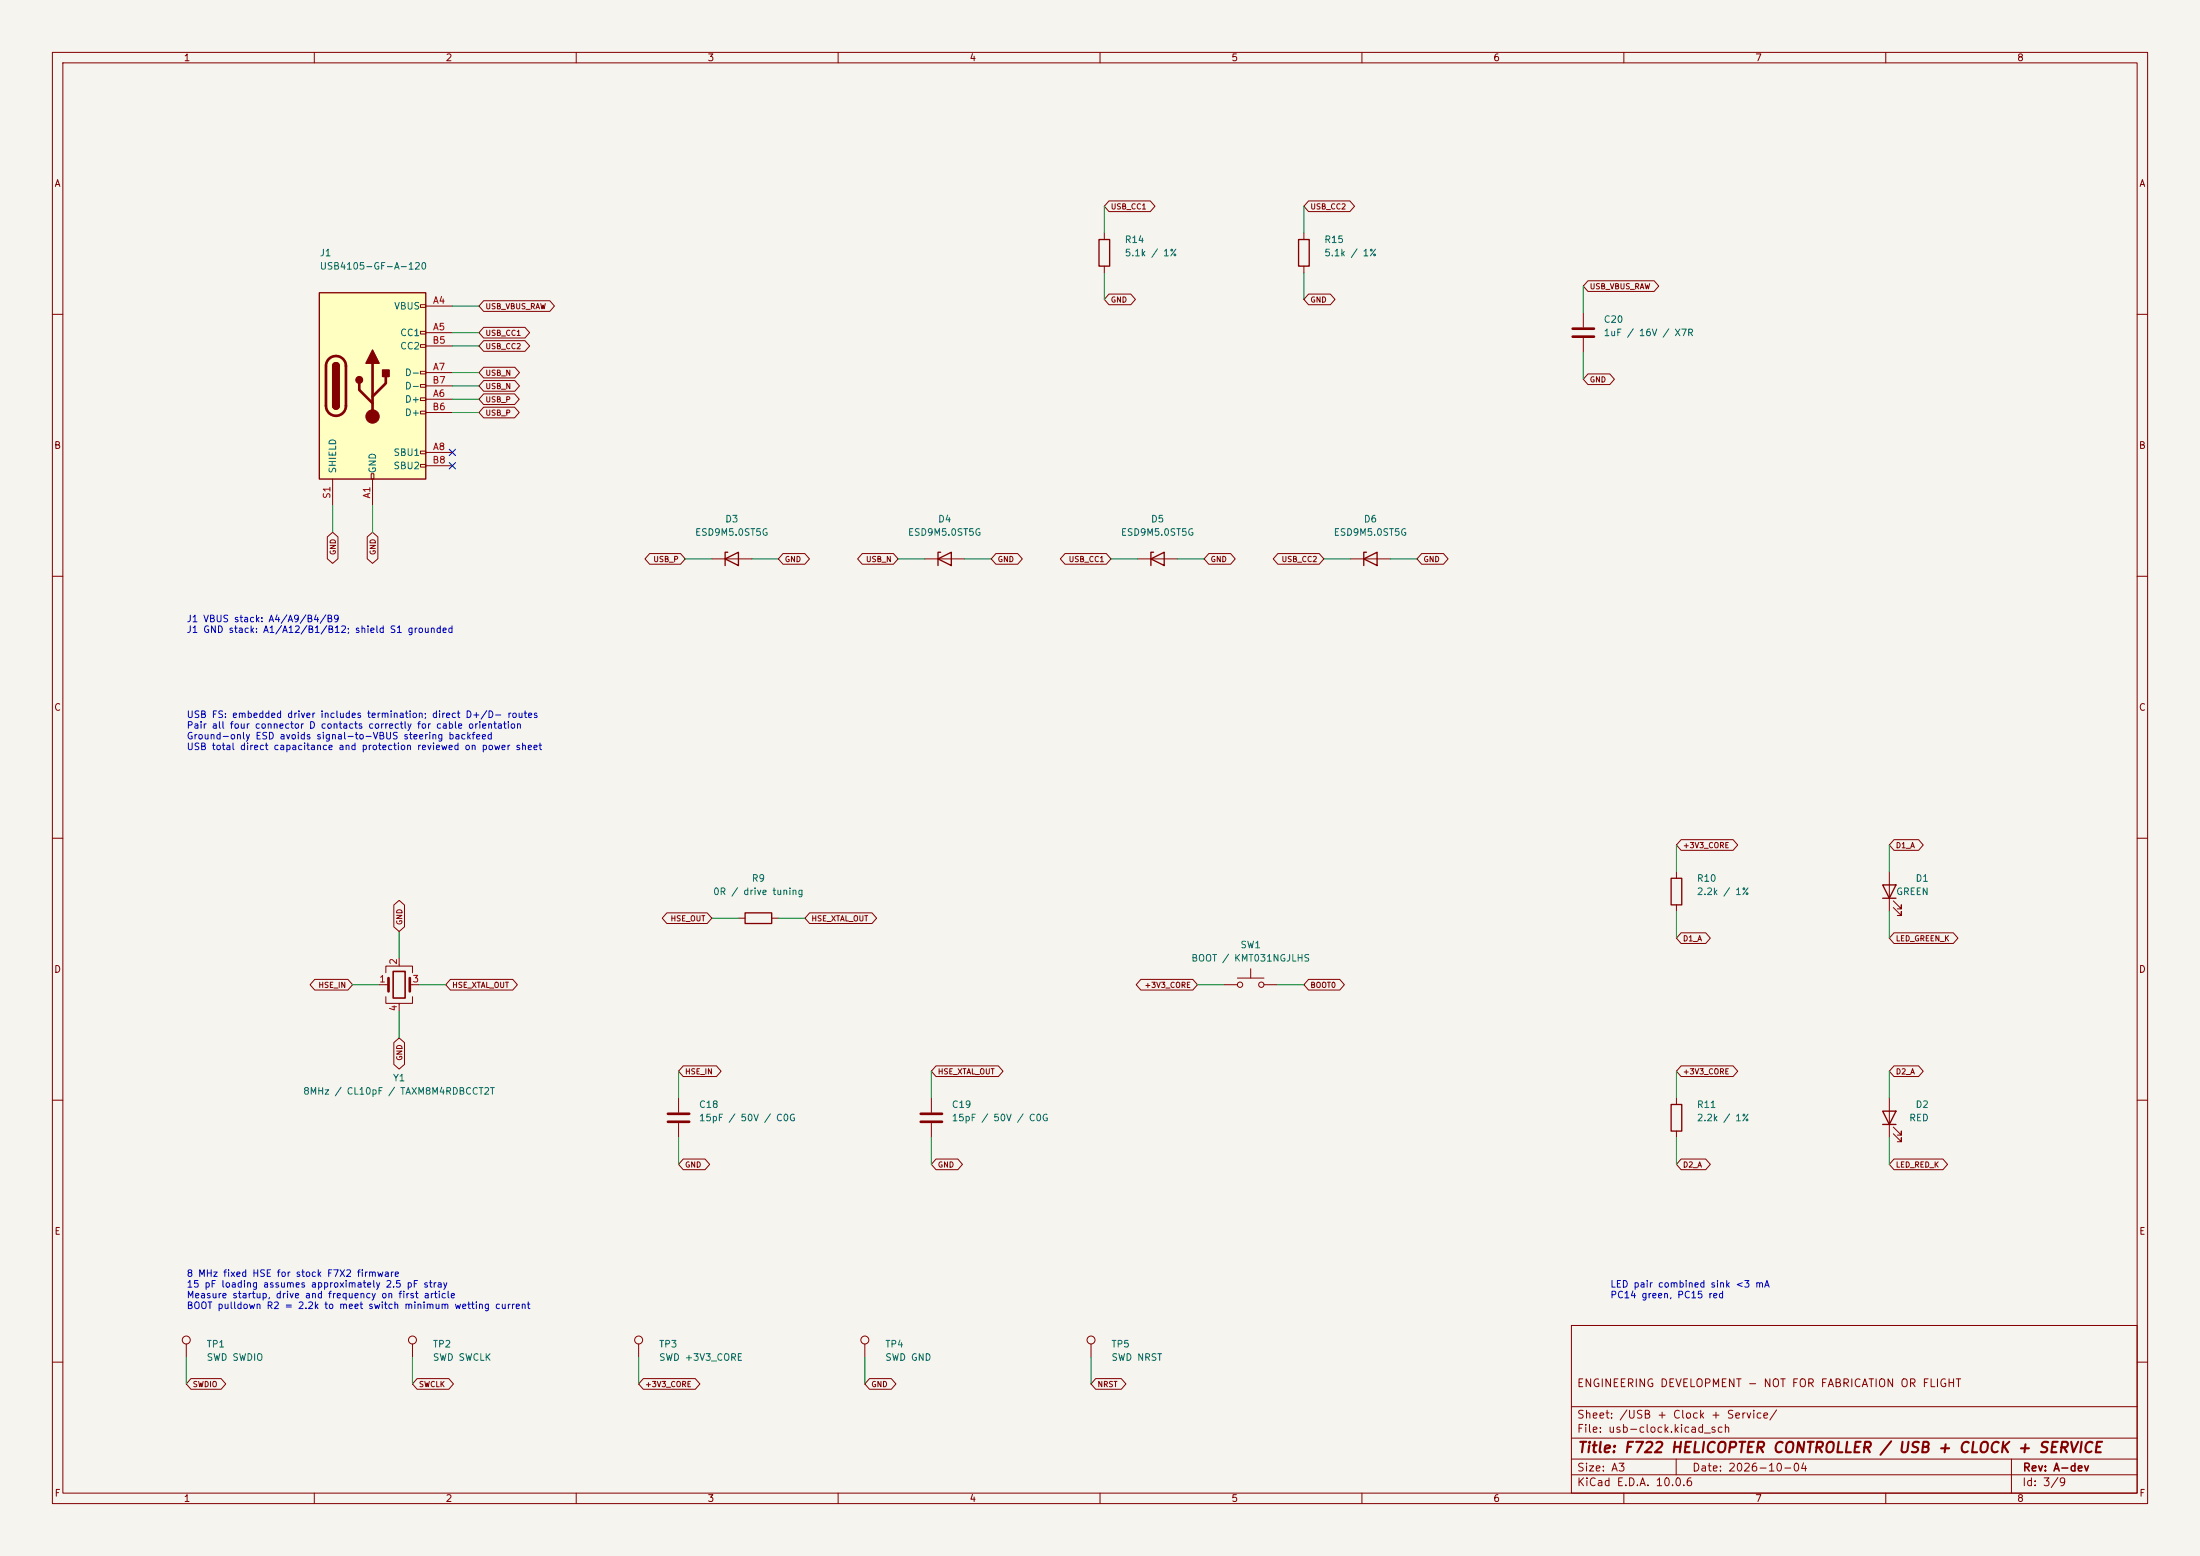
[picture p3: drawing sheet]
<svg xmlns="http://www.w3.org/2000/svg" width="420mm" height="297mm" viewBox="0 0 420 297" stroke-linecap="round" stroke-linejoin="round" font-family="sans-serif">
<path d="M0 0h420v297h-420z" fill="#f5f4ef" stroke="#f5f4ef" stroke-width=".19"/>
<g fill="none" stroke="#840000" stroke-width=".19">
<path d="M10 10h400v277h-400zM12 12h396v273h-396zM60 10v2M110 10v2M160 10v2M210 10v2M260 10v2M310 10v2M360 10v2M210.8 44.5v1.2M210.8 50.8v1.3M248.9 44.5v1.2"/>
<path d="M248.9 50.8v1.3M302.3 59.7v2.8M10 60h2M302.3 64.5v2.8M408 60h2M10 110h2M135.9 106.7h7.6M176.5 106.7h7.6M217.2 106.7h7.6M257.8 106.7h7.6M408 110h2M10 160h2"/>
<path d="M408 160h2M141 175.3h1.2M147.3 175.3h1.3M360.7 166.4v7.6M361.4 173.2l1.6 1.6v-.8v.8h-.8M361.4 172l1.6 1.5v-.8v.8h-.8M72.4 188h1.8M73.7 185.7v-1.3h5v1.3M73.7 190.2v1.3h5v-1.3M76.2 182.9v1.5M76.2 191.5v1.5M78.2 188h1.8"/>
<path d="M233.7 188h2.5M236.2 186.7h5.1M238.8 184.9v1.8M241.3 188h2.5M10 210h2M129.5 209.6v2.7M129.5 214.4v2.8M177.8 209.6v2.7M177.8 214.4v2.8M360.7 209.6v7.6M361.4 216.4l1.6 1.5v-.7v.7h-.8M361.4 215.1l1.6 1.6v-.8v.8h-.8"/>
<path d="M408 210h2M35.6 256.5v2.6M78.7 256.5v2.6M121.9 256.5v2.6M165.1 256.5v2.6M208.3 256.5v2.6M300 253h108v32h-108zM10 260h2M300 278.5h108M300 274.5h108M300 268.5h108M320 278.5v3"/>
<path d="M384 278.5v6.5M408 260h2M60 285v2M110 285v2M160 285v2M210 285v2M260 285v2M300 281.5h108M310 285v2M360 285v2"/>
<circle cx="236.7" cy="188" r=".51"/>
<circle cx="240.8" cy="188" r=".51"/>
<circle cx="35.6" cy="255.8" r=".76"/>
<circle cx="78.7" cy="255.8" r=".76"/>
<circle cx="121.9" cy="255.8" r=".76"/>
<circle cx="165.1" cy="255.8" r=".76"/>
<circle cx="208.3" cy="255.8" r=".76"/>
</g>
<path d="M300.2 62.7h4.1M300.2 64.3h4.1M74.2 186.7v2.5M78.2 186.7v2.5M127.5 212.6h4.1M127.5 214.1h4.1M175.8 212.6h4M175.8 214.1h4" fill="none" stroke="#840000" stroke-width=".51"/>
<g fill="none" stroke="#840000" stroke-width=".25">
<path d="M209.8 45.7h2v5.1h-2zM247.9 45.7h2v5.1h-2zM138.4 106.7l2.6-1.3v2.6zM138.9 105.4h-.5v2.6M179.1 106.7l2.5-1.3v2.6zM179.6 105.4h-.5v2.6M219.7 106.7l2.5-1.3v2.6zM220.2 105.4h-.5v2.6M260.3 106.7l2.6-1.3v2.6zM260.9 105.4h-.6v2.6M142.2 174.2h5.1v2.1h-5.1zM359.4 168.9h2.5l-1.2 2.6z"/>
<path d="M359.4 171.5h2.5M359.4 212.1h2.5l-1.2 2.5zM359.4 214.6h2.5"/>
</g>
<path d="M75.1 185.4h2.2v5.1h-2.2z" fill="none" stroke="#840000" stroke-width=".3"/>
<path d="M61 55.9h20.3v35.5h-20.3z" fill="#ffffc2"/>
<g fill="none" stroke="#840000" stroke-width=".19">
<path d="M211.7 38.4h7.9l.9 1-.9 1h-7.9l-.9-1zM249.8 38.4h7.9l.9 1-.9 1h-7.9l-.9-1zM80.3 58.2h1v.5h-1zM81.3 58.4h5.1M92.3 57.4h12.7l.8 1-.8 1h-12.7l-.9-1zM211.7 56.1h4.2l.9 1.1-.9 1h-4.2l-.9-1zM249.8 56.1h4.2l.9 1.1-.9 1h-4.2l-.9-1zM303.1 53.6h12.7l.9 1-.9 1h-12.7l-.8-1zM80.3 63.2h1v.6h-1zM80.3 65.8h1v.5h-1zM80.3 70.9h1v.5h-1zM80.3 73.4h1v.5h-1z"/>
<path d="M80.3 75.9h1v.6h-1zM80.3 78.5h1v.5h-1zM81.3 63.5h5.1M81.3 76.2h5.1M81.3 71.1h5.1M81.3 66h5.1M81.3 78.7h5.1M81.3 73.7h5.1M92.3 62.5h7.9l.9 1-.9 1h-7.9l-.9-1zM92.3 65h7.9l.9 1-.9 1.1h-7.9l-.9-1.1zM92.3 70.1h6l.9 1-.9 1h-6l-.9-1zM92.3 72.6h6l.9 1.1-.9 1h-6l-.9-1z"/>
<path d="M92.3 75.2h5.9l.9 1-.9 1h-5.9l-.9-1zM92.3 77.7h5.9l.9 1-.9 1.1h-5.9l-.9-1.1zM303.1 71.4h4.2l.9 1-.9 1h-4.2l-.8-1zM63.5 91.4v5.1M70.9 90.4h.5v1h-.5zM71.1 91.4v5.1M80.3 86.1h1v.5h-1zM80.3 88.6h1v.6h-1zM81.3 86.4h5.1M81.3 88.9h5.1M62.5 102.5l1-.9 1 .9v4.2l-1 .8-1-.8zM70.1 102.5l1-.9 1 .9v4.2l-1 .8-1-.8z"/>
<path d="M124 105.7h5.9l.9 1-.9 1h-5.9l-.9-1zM149.5 105.7h4.1l.9 1-.9 1h-4.1l-.9-1zM164.6 105.7h6l.8 1-.8 1h-6l-.9-1zM190.1 105.7h4.2l.9 1-.9 1h-4.2l-.9-1zM203.3 105.7h7.9l.9 1-.9 1h-7.9l-.9-1zM230.8 105.7h4.1l.9 1-.9 1h-4.1l-.9-1zM244 105.7h7.8l.9 1-.9 1h-7.8l-.9-1zM271.4 105.7h4.2l.9 1-.9 1h-4.2l-.9-1zM75.2 172.7l1-.8 1 .8v4.2l-1 .9-1-.9zM127.3 174.2h7.7l.9 1.1-.9 1h-7.7l-.9-1zM154.6 174.2h11.9l.9 1.1-.9 1h-11.9l-.9-1zM320 166.4v1.2"/>
<path d="M320 172.7v1.3M320.9 160.3h9.9l.9 1-.9 1h-9.9l-.9-1zM320.9 178.1h4.7l.9 1-.9 1h-4.7l-.9-1zM361.6 178.1h11.3l.9 1-.9 1h-11.3l-.9-1zM361.6 160.3h4.7l.9 1-.9 1h-4.7l-.9-1zM60.1 186.9h6.3l.9 1.1-.9 1h-6.3l-.9-1zM75.2 199l1-.9 1 .9v4.2l-1 .9-1-.9zM86 186.9h11.9l.9 1.1-.9 1h-11.9l-.9-1zM217.8 186.9h9.9l.9 1.1-.9 1h-9.9l-.9-1zM249.8 186.9h6l.9 1.1-.9 1h-6l-.9-1zM130.4 203.5h6.4l.9 1-.9 1h-6.4l-.9-1zM178.7 203.5h11.9l.9 1-.9 1h-11.9l-.9-1z"/>
<path d="M320 209.6v1.2M320 215.9v1.3M320.9 203.5h9.9l.9 1-.9 1h-9.9l-.9-1zM361.6 203.5h4.7l.9 1-.9 1h-4.7l-.9-1zM130.4 221.2h4.2l.9 1-.9 1.1h-4.2l-.9-1.1zM178.7 221.2h4.2l.8 1-.8 1.1h-4.2l-.9-1.1zM320.9 221.2h4.7l.9 1-.9 1.1h-4.7l-.9-1.1zM361.6 221.2h9.3l.9 1-.9 1.1h-9.3l-.9-1.1zM36.4 263.1h5.8l.9 1.1-.9 1h-5.8l-.8-1zM79.6 263.1h6.1l.9 1.1-.9 1h-6.1l-.9-1zM122.8 263.1h9.9l.9 1.1-.9 1h-9.9l-.9-1zM166 263.1h4.2l.8 1.1-.8 1h-4.2l-.9-1z"/>
<path d="M209.2 263.1h4.9l.8 1.1-.8 1h-4.9l-.9-1z"/>
</g>
<path d="M61 55.9h20.3v35.5h-20.3zM63.5 69.9a.64 .64 0 0 1 .6-.7 .64 .64 0 0 1 .7 .7M63.5 77.5a.64 .64 0 0 0 .6 .6 .64 .64 0 0 0 .7-.6M319 167.6h2.1v5.1h-2.1zM319 210.8h2.1v5.1h-2.1z" fill="none" stroke="#840000" stroke-width=".25"/>
<path d="M62.8 68.5a1.9 1.9 0 0 1 2.1-.4 1.9 1.9 0 0 1 1.1 1.8v7.6a1.91 1.91 0 0 1-1.9 1.9 1.91 1.91 0 0 1-1.9-1.9v-7.8l.2-.6zM68.6 73.2v1.2l2.5 2.6M71.1 69.3v10.2M73.7 71.9v1.3l-2.6 2.5" fill="none" stroke="#840000" stroke-width=".51"/>
<g fill="#840000" stroke="#840000" stroke-width=".25">
<path d="M63.5 69.9h1.3v7.6h-1.3z"/>
<path d="M63.7 69.4a.64 .64 0 0 1 .7-.1 .64 .64 0 0 1 .4 .6h-1.3z"/>
<path d="M63.5 77.5h1.3a.64 .64 0 0 1-.7 .6 .64 .64 0 0 1-.6-.6z"/>
<path d="M71.1 66.8l1.3 2.5h-2.6z"/>
<path d="M73 70.6h1.3v1.3h-1.3z"/>
<circle cx="68.6" cy="72.5" r=".63"/>
</g>
<circle cx="71.1" cy="79.5" r="1.27" fill="#840000" stroke="#840000" stroke-width=".19"/>
<g fill="none" stroke="#009600" stroke-width=".19">
<path d="M210.8 39.4v5.1M248.9 39.4v5.1M86.4 58.4h5M210.8 52.1v5.1M248.9 52.1v5.1M302.3 54.6v5.1M86.4 76.2h5M86.4 73.7h5M86.4 71.1h5M86.4 66h5M86.4 63.5h5M86.4 78.7h5"/>
<path d="M302.3 67.3v5.1M63.5 96.5v5.1M71.1 96.5v5.1M130.8 106.7h5.1M143.5 106.7h5.1M171.4 106.7h5.1M184.1 106.7h5.1M212.1 106.7h5.1M224.8 106.7h5.1M252.7 106.7h5.1M265.4 106.7h5.1M76.2 177.8v5.1"/>
<path d="M135.9 175.3h5.1M148.6 175.3h5.1M320 161.3v5.1M320 174v5.1M360.7 161.3v5.1M360.7 174v5.1M67.3 188h5.1M76.2 193v5.1M80 188h5.1M228.6 188h5.1M243.8 188h5.1M129.5 204.5v5.1"/>
<path d="M129.5 217.2v5M177.8 204.5v5.1M177.8 217.2v5M320 204.5v5.1M320 217.2v5M360.7 204.5v5.1M360.7 217.2v5M35.6 259.1v5.1M78.7 259.1v5.1M121.9 259.1v5.1M165.1 259.1v5.1M208.3 259.1v5.1"/>
</g>
<path d="M85.8 85.8l1.2 1.2M85.8 88.3l1.2 1.2M87 85.8l-1.2 1.2M87 88.3l-1.2 1.2" fill="none" stroke="#000084" stroke-width=".19"/>
<text font-size="2" fill="#840000" x="301" y="277.8">Title: F722 HELICOPTER CONTROLLER / USB + CLOCK + SERVICE</text>
<g font-size="1.5" fill="#840000">
<text x="300.9" y="265.1">ENGINEERING DEVELOPMENT - NOT FOR FABRICATION OR FLIGHT</text>
<text x="300.9" y="273.8">File: usb-clock.kicad_sch</text>
<text x="300.9" y="271.1">Sheet: /USB + Clock + Service/</text>
<text x="300.9" y="281.2">Size: A3</text>
<text x="322.9" y="281.2">Date: 2026-10-04</text>
<text x="386" y="281.2">Rev: A-dev</text>
<text x="300.9" y="284">KiCad E.D.A. 10.0.6</text>
<text x="385.9" y="284">Id: 3/9</text>
</g>
<g font-size="1.3" fill="#840000">
<text x="35" y="12">1</text>
<text x="85" y="12">2</text>
<text x="135" y="12">3</text>
<text x="185" y="12">4</text>
<text x="235" y="12">5</text>
<text x="285" y="12">6</text>
<text x="335" y="12">7</text>
<text x="385" y="12">8</text>
<text x="10.3" y="36">A</text>
<text x="408.3" y="36">A</text>
<text x="10.2" y="86">B</text>
<text x="408.2" y="86">B</text>
<text x="10.2" y="136">C</text>
<text x="408.2" y="136">C</text>
<text x="10.2" y="186">D</text>
<text x="408.2" y="186">D</text>
<text x="10.3" y="236">E</text>
<text x="408.3" y="236">E</text>
<text x="10.3" y="286">F</text>
<text x="35" y="287">1</text>
<text x="85" y="287">2</text>
<text x="135" y="287">3</text>
<text x="185" y="287">4</text>
<text x="235" y="287">5</text>
<text x="285" y="287">6</text>
<text x="335" y="287">7</text>
<text x="385" y="287">8</text>
<text x="408.3" y="286">F</text>
</g>
<g font-size="1.3" fill="#006464">
<text x="214.6" y="46.7">R14</text>
<text x="252.7" y="46.7">R15</text>
<text x="60.9" y="49.2">J1</text>
<text x="60.9" y="51.8">USB4105-GF-A-120</text>
<text x="214.6" y="49.2">5.1k / 1%</text>
<text x="252.7" y="49.2">5.1k / 1%</text>
<text x="75.1" y="59.4">VBUS</text>
<text x="76.3" y="64.5">CC1</text>
<text x="306.1" y="61.9">C20</text>
<text x="306.1" y="64.5">1uF / 16V / X7R</text>
<text x="76.3" y="67">CC2</text>
<text x="77.2" y="77.2">D+</text>
<text x="77.2" y="72.1">D-</text>
<text x="77.2" y="74.6">D-</text>
<text x="77.2" y="79.7">D+</text>
<text x="75" y="87.3">SBU1</text>
<text x="75" y="89.9">SBU2</text>
<text x="64.5" y="90.5" transform="rotate(-90 64.5 90.5)">SHIELD</text>
<text x="72.1" y="90.5" transform="rotate(-90 72.1 90.5)">GND</text>
<text x="138.3" y="100">D3</text>
<text x="179" y="100">D4</text>
<text x="219.6" y="100">D5</text>
<text x="260.3" y="100">D6</text>
<text x="132.6" y="102.6">ESD9M5.0ST5G</text>
<text x="173.2" y="102.6">ESD9M5.0ST5G</text>
<text x="213.9" y="102.6">ESD9M5.0ST5G</text>
<text x="254.5" y="102.6">ESD9M5.0ST5G</text>
<text x="136" y="171.1">0R / drive tuning</text>
<text x="143.4" y="168.6">R9</text>
<text x="323.8" y="168.6">R10</text>
<text x="323.8" y="171.1">2.2k / 1%</text>
<text x="361.9" y="171.1">GREEN</text>
<text x="365.6" y="168.6">D1</text>
<text x="227.3" y="183.8">BOOT / KMT031NGJLHS</text>
<text x="236.7" y="181.3">SW1</text>
<text x="57.8" y="209.2">8MHz / CL10pF / TAXM8M4RDBCCT2T</text>
<text x="74.9" y="206.7">Y1</text>
<text x="133.3" y="211.8">C18</text>
<text x="133.3" y="214.3">15pF / 50V / C0G</text>
<text x="181.6" y="211.8">C19</text>
<text x="181.6" y="214.3">15pF / 50V / C0G</text>
<text x="323.8" y="211.8">R11</text>
<text x="323.8" y="214.3">2.2k / 1%</text>
<text x="364.4" y="214.3">RED</text>
<text x="365.6" y="211.8">D2</text>
<text x="39.4" y="257.5">TP1</text>
<text x="82.5" y="257.5">TP2</text>
<text x="125.7" y="257.5">TP3</text>
<text x="168.9" y="257.5">TP4</text>
<text x="212.1" y="257.5">TP5</text>
<text x="39.4" y="260">SWD SWDIO</text>
<text x="82.5" y="260">SWD SWCLK</text>
<text x="125.7" y="260">SWD +3V3_CORE</text>
<text x="168.9" y="260">SWD GND</text>
<text x="212.1" y="260">SWD NRST</text>
</g>
<g font-size="1.3" fill="#a90000">
<text x="82.5" y="58.3">A4</text>
<text x="82.5" y="65.9">B5</text>
<text x="82.5" y="63.4">A5</text>
<text x="82.5" y="71">A7</text>
<text x="82.5" y="73.5">B7</text>
<text x="82.5" y="76.1">A6</text>
<text x="82.5" y="78.6">B6</text>
<text x="82.5" y="88.8">B8</text>
<text x="82.5" y="86.2">A8</text>
<text x="63.4" y="95.3" transform="rotate(-90 63.4 95.3)">S1</text>
<text x="71" y="95.3" transform="rotate(-90 71 95.3)">A1</text>
<text x="76.1" y="184.2" transform="rotate(-90 76.1 184.2)">2</text>
<text x="72.3" y="187.8">1</text>
<text x="78.6" y="187.8">3</text>
<text x="76.1" y="193.1" transform="rotate(-90 76.1 193.1)">4</text>
</g>
<g font-size="1.3" fill="#0000c2">
<text x="35.5" y="119.1">J1 VBUS stack: A4/A9/B4/B9</text>
<text x="35.5" y="121.1">J1 GND stack: A1/A12/B1/B12; shield S1 grounded</text>
<text x="35.5" y="137.3">USB FS: embedded driver includes termination; direct D+/D- routes</text>
<text x="35.5" y="139.4">Pair all four connector D contacts correctly for cable orientation</text>
<text x="35.5" y="141.4">Ground-only ESD avoids signal-to-VBUS steering backfeed</text>
<text x="35.5" y="143.5">USB total direct capacitance and protection reviewed on power sheet</text>
<text x="35.5" y="244">8 MHz fixed HSE for stock F7X2 firmware</text>
<text x="35.5" y="246.1">15 pF loading assumes approximately 2.5 pF stray</text>
<text x="35.5" y="248.1">Measure startup, drive and frequency on first article</text>
<text x="35.5" y="250.2">BOOT pulldown R2 = 2.2k to meet switch minimum wetting current</text>
<text x="307.3" y="246.1">LED pair combined sink &lt;3 mA</text>
<text x="307.3" y="248.1">PC14 green, PC15 red</text>
</g>
<g font-size="1" fill="#840000">
<text x="212" y="40.2">USB_CC1</text>
<text x="250.1" y="40.2">USB_CC2</text>
<text x="92.6" y="59.3">USB_VBUS_RAW</text>
<text x="212" y="58">GND</text>
<text x="250.1" y="58">GND</text>
<text x="303.4" y="55.5">USB_VBUS_RAW</text>
<text x="92.6" y="64.3">USB_CC1</text>
<text x="92.6" y="66.9">USB_CC2</text>
<text x="92.6" y="72">USB_N</text>
<text x="92.6" y="74.5">USB_N</text>
<text x="92.6" y="77">USB_P</text>
<text x="303.4" y="73.2">GND</text>
<text x="92.6" y="79.6">USB_P</text>
<text x="64.3" y="106" transform="rotate(-90 64.3 106)">GND</text>
<text x="72" y="106" transform="rotate(-90 72 106)">GND</text>
<text x="124.6" y="107.5">USB_P</text>
<text x="149.7" y="107.5">GND</text>
<text x="165.2" y="107.5">USB_N</text>
<text x="190.4" y="107.5">GND</text>
<text x="203.9" y="107.5">USB_CC1</text>
<text x="231" y="107.5">GND</text>
<text x="244.6" y="107.5">USB_CC2</text>
<text x="271.7" y="107.5">GND</text>
<text x="321.2" y="162.1">+3V3_CORE</text>
<text x="361.8" y="162.1">D1_A</text>
<text x="77" y="176.7" transform="rotate(-90 77 176.7)">GND</text>
<text x="127.9" y="176.1">HSE_OUT</text>
<text x="154.8" y="176.1">HSE_XTAL_OUT</text>
<text x="321.2" y="179.9">D1_A</text>
<text x="361.8" y="179.9">LED_GREEN_K</text>
<text x="60.7" y="188.8">HSE_IN</text>
<text x="86.2" y="188.8">HSE_XTAL_OUT</text>
<text x="218.4" y="188.8">+3V3_CORE</text>
<text x="250.1" y="188.8">BOOT0</text>
<text x="77" y="202.6" transform="rotate(-90 77 202.6)">GND</text>
<text x="130.7" y="205.3">HSE_IN</text>
<text x="178.9" y="205.3">HSE_XTAL_OUT</text>
<text x="321.2" y="205.3">+3V3_CORE</text>
<text x="361.8" y="205.3">D2_A</text>
<text x="130.7" y="223.1">GND</text>
<text x="178.9" y="223.1">GND</text>
<text x="321.2" y="223.1">D2_A</text>
<text x="361.8" y="223.1">LED_RED_K</text>
<text x="36.7" y="265">SWDIO</text>
<text x="79.9" y="265">SWCLK</text>
<text x="123.1" y="265">+3V3_CORE</text>
<text x="166.2" y="265">GND</text>
<text x="209.4" y="265">NRST</text>
</g>
</svg>
